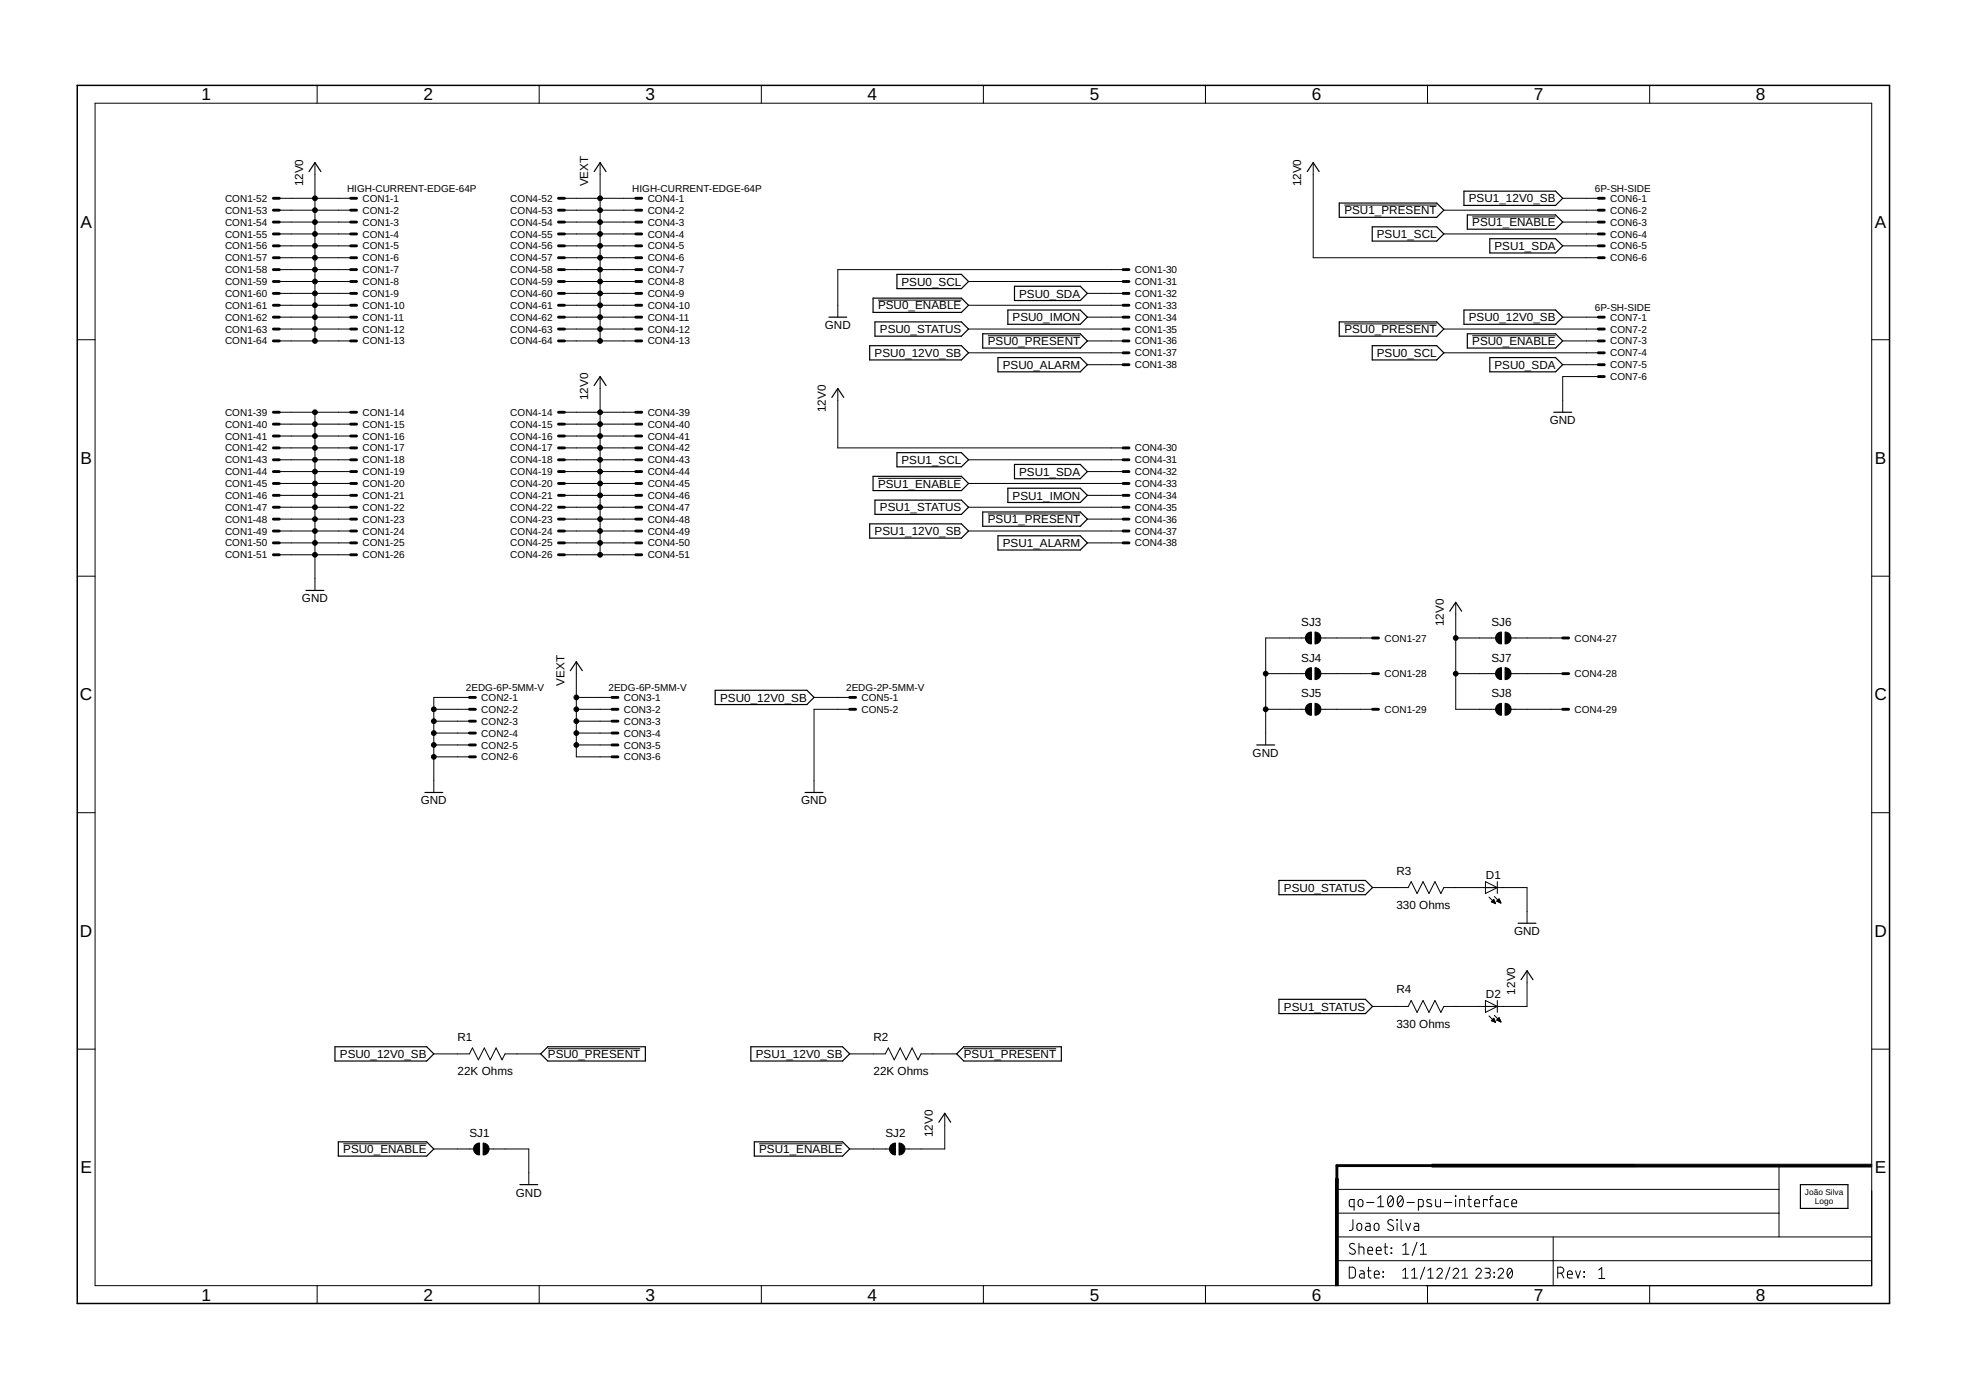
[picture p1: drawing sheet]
<svg xmlns="http://www.w3.org/2000/svg" width="420mm" height="297mm" viewBox="0 0 420 297" stroke-linecap="round" stroke-linejoin="round" font-family="sans-serif">
<g fill="none" stroke="#000" stroke-width=".25">
<path d="M66 36.7l1.3-1.9 1.3 1.9M127 36.7l1.2-1.9 1.3 1.9M279.4 36.7l1.2-1.9 1.3 1.9M191.7 58.6h13.8l1.5 1.6-1.5 1.5h-13.8zM286.2 43.4h20.8l1.6 1.5-1.6 1.5h-20.8zM293.3 48.5h13.7l1.6 1.5-1.6 1.5h-13.7zM312.9 40.9h19.5l1.6 1.5-1.6 1.5h-19.5zM313.6 45.9h18.8l1.6 1.6-1.6 1.5h-18.8zM318.4 51h14l1.6 1.5-1.6 1.6h-14zM177.1 67.8h3.9M185.9 73.9h19.6l1.5 1.5-1.5 1.5h-19.6zM186.6 63.7h18.9l1.5 1.5-1.5 1.6h-18.9z"/>
<path d="M187 68.8h18.5l1.5 1.5-1.5 1.5h-18.5zM210 71.3h20.9l1.5 1.6-1.5 1.5h-20.9zM213.3 76.4h17.6l1.5 1.5-1.5 1.6h-17.6zM215.4 66.3h15.5l1.5 1.5-1.5 1.5h-15.5zM216.8 61.2h14.1l1.5 1.5-1.5 1.5h-14.1zM286.2 68.8h20.8l1.6 1.5-1.6 1.5h-20.8zM293.3 73.9h13.7l1.6 1.5-1.6 1.5h-13.7zM312.9 66.3h19.5l1.6 1.5-1.6 1.5h-19.5zM313.6 71.3h18.8l1.6 1.6-1.6 1.5h-18.8zM318.4 76.4h14l1.6 1.5-1.6 1.6h-14zM127 82.4l1.2-1.9 1.3 1.9M177.8 84.9l1.2-1.9 1.3 1.9"/>
<path d="M191.7 96.7h13.8l1.5 1.6-1.5 1.5h-13.8zM216.8 99.3h14.1l1.5 1.5-1.5 1.5h-14.1zM332.1 88.1h3.8M185.9 112h19.6l1.5 1.5-1.5 1.5h-19.6zM186.6 101.8h18.9l1.5 1.5-1.5 1.5h-18.9zM187 106.9h18.5l1.5 1.5-1.5 1.5h-18.5zM210 109.4h20.9l1.5 1.5-1.5 1.6h-20.9zM213.3 114.5h17.6l1.5 1.5-1.5 1.5h-17.6zM215.4 104.3h15.5l1.5 1.6-1.5 1.5h-15.5zM65.4 126.2h3.8M309.8 130.6l1.3-1.9 1.3 1.9M121.9 143.3l1.3-1.9 1.2 1.9"/>
<path d="M152.8 147.5h19.6l1.6 1.5-1.6 1.6h-19.6zM268.6 159.2h3.8M90.8 169.4h3.8M172.1 169.4h3.8M273.3 188.2h18.5l1.5 1.5-1.5 1.5h-18.5zM324.4 197.3h3.9M273.3 213.6h18.5l1.5 1.5-1.5 1.5h-18.5zM325.1 209.4l1.2-1.9 1.3 1.9M71.6 223.7h19.6l1.5 1.5-1.5 1.5h-19.6zM115.5 225.2l1.6-1.5h20.8v3h-20.8zM160.5 223.7h19.6l1.5 1.5-1.5 1.5h-19.6zM200.6 239.8l1.3-1.9 1.3 1.9"/>
<path d="M204.4 225.2l1.6-1.5h20.8v3h-20.8zM72.3 244h18.9l1.5 1.5-1.5 1.6h-18.9zM111.1 253.2h3.8M161.2 244h18.9l1.5 1.5-1.5 1.6h-18.9zM384.8 253.2h10.1v5h-10.1z"/>
</g>
<g fill="none" stroke="#000" stroke-width=".21">
<path d="M67.8 18.2v3.9M115.2 18.2v3.9M162.7 18.2v3.9M210.2 18.2v3.9M257.6 18.2v3.9M305.1 18.2v3.9M352.6 18.2v3.9M20.3 22.1h379.7v252.6h-379.7zM67.3 34.8v38.1M128.2 34.8v38.1M280.6 34.8v20.3h61M59.7 44.9h15.2"/>
<path d="M59.7 42.4h15.2M59.7 47.5h15.2M59.7 50h15.2M59.7 52.5h15.2M59.7 55.1h15.2M59.7 57.6h15.2M120.6 44.9h15.3M120.6 42.4h15.3M120.6 47.5h15.3M120.6 50h15.3M120.6 52.5h15.3M120.6 55.1h15.3"/>
<path d="M120.6 57.6h15.3M240 57.6h-61v10.2M287.3 43.8h19.7M308.6 44.9h33M308.6 50h33M314.6 46.4h17.8M334 42.4h7.6M334 47.5h7.6M334 52.5h7.6M16.5 72.6h3.8M59.7 60.2h15.2M59.7 62.7h15.2"/>
<path d="M59.7 65.2h15.2M59.7 67.8h15.2M59.7 70.3h15.2M59.7 72.9h15.2M120.6 60.2h15.3M120.6 62.7h15.3M120.6 65.2h15.3M120.6 67.8h15.3M120.6 70.3h15.3M120.6 72.9h15.3M187.6 64.1h17.9M207 60.2h33"/>
<path d="M207 65.2h33M207 70.3h33M207 75.4h33M211.1 71.8h19.8M232.4 62.7h7.6M232.4 67.8h7.6M232.4 72.9h7.6M232.4 77.9h7.6M287.3 69.2h19.7M308.6 70.3h33M308.6 75.4h33M314.6 71.8h17.8"/>
<path d="M334 67.8h7.6M334 72.9h7.6M334 77.9h7.6M400 72.6h3.8M59.7 88.1h15.2M59.7 90.6h15.2M59.7 95.7h15.2M59.7 98.3h15.2M59.7 93.2h15.2M67.3 88.1v38.1M120.6 88.1h15.3M120.6 90.6h15.3"/>
<path d="M120.6 95.7h15.3M120.6 98.3h15.3M120.6 93.2h15.3M128.2 80.5v38.1M179 83v12.7h61M207 98.3h33M341.6 80.5h-7.6v7.6M59.7 100.8h15.2M59.7 103.3h15.2M59.7 105.9h15.2M59.7 108.4h15.2M59.7 110.9h15.2"/>
<path d="M59.7 113.5h15.2M59.7 116h15.2M59.7 118.6h15.2M120.6 100.8h15.3M120.6 103.3h15.3M120.6 105.9h15.3M120.6 108.4h15.3M120.6 110.9h15.3M120.6 113.5h15.3M120.6 116h15.3M120.6 118.6h15.3M187.6 102.2h17.9"/>
<path d="M207 103.3h33M207 108.4h33M207 113.5h33M211.1 109.8h19.8M232.4 100.8h7.6M232.4 105.9h7.6M232.4 110.9h7.6M232.4 116h7.6M16.5 123.1h3.8M279 136.3h-8.5v22.9M282.3 136.3h11M311.1 136.3h8.5"/>
<path d="M311.1 128.7v22.9h8.5M322.9 136.3h11.1M400 123.1h3.8M92.7 151.6h7.6M92.7 154.1h7.6M92.7 156.7h7.6M92.7 159.2h7.6M100.3 149h-7.6v20.4M123.2 151.6h7.6M123.2 149h7.6M123.2 154.1h7.6M123.2 156.7h7.6"/>
<path d="M123.2 159.2h7.6M123.2 141.4v20.3h7.6M174 149h7.6M181.6 151.6h-7.6v17.8M270.5 144h8.5M270.5 151.6h8.5M282.3 144h11M282.3 151.6h11M311.1 144h8.5M322.9 144h11.1M322.9 151.6h11.1M16.5 173.7h3.8"/>
<path d="M92.7 161.7h7.6M400 173.7h3.8M293.3 189.7h7.6l.7-1.3 1.3 2.5 1.2-2.5 1.3 2.5 1.3-2.5 1.2 2.5 .7-1.2h17.7v7.6M317.5 188.4l2.5 1.3-2.5 1.2zM318.2 191.7l1.4 1.4M318.7 192.7l.5-.5 .4 .9zM318.8 192.7h.6M318.9 192.8h.6M318.9 192.6h.5M319 192.4h.3M319.2 192.3h.1M319.2 192.9h.3"/>
<path d="M319.4 191.6l1.4 1.4M319.5 193h.1M319.9 192.6l.5-.5 .4 .9zM319.9 192.6h.7M320 188.4v2.5M320 192.4h.5M320.1 192.7h.5M320.2 192.3h.3M320.3 192.2h.1M320.3 192.8h.4M320.6 192.9h.1M317.5 213.8l2.5 1.3-2.5 1.2z"/>
<path d="M318.2 217.1l1.4 1.4M318.7 218.1l.9 .4M318.7 218.1h.8M318.9 218h.5M319 217.9h.4M319 218.2h.5M319.1 217.8h.2M319.2 217.6h.1M319.2 217.6l-.5 .5M319.2 217.6l.4 .9M319.3 218.4h.3M319.4 217l1.4 1.4"/>
<path d="M319.6 218.5h.1M319.9 218h.7M320 217.9h.5M320 213.8v2.5M320.1 217.8h.4M320.2 218.1h.5M320.2 217.6h.3M320.3 217.5h.1M320.4 217.5l-.5 .5 .9 .4M320.4 217.5l.4 .9M320.5 218.2h.2M326.3 207.5v7.6h-17.7l-.7 1.2-1.2-2.5-1.3 2.5-1.3-2.5-1.2 2.5-1.3-2.5-.7 1.3h-7.6"/>
<path d="M16.5 224.2h3.8M92.7 225.2h7.6l.7-1.3 1.2 2.6 1.3-2.6 1.3 2.6 1.2-2.6 1.3 2.6 .6-1.3h7.6M117.1 224.1h19.7M181.6 225.2h7.6l.6-1.3 1.3 2.6 1.3-2.6 1.3 2.6 1.2-2.6 1.3 2.6 .6-1.3h7.6M201.9 237.9v7.6h-8.5M206 224.1h19.7M400 224.2h3.8M73.4 244.4h17.8M92.7 245.5h8.5M104.5 245.5h8.5v7.7M162.2 244.4h17.9M181.6 245.5h8.5"/>
<path d="M285.7 254.2h94.5M285.7 259.2h94.5M289.4 257.9h-.8l-.2-.3v-.9l.2-.4h.8v2.4M290.4 256.5l.5-.2a.92 .92 0 0 1 .1 1.5l-.3 .1-.3-.2-.2-.3zM292.1 257h1.5M294.4 257.9h1.3M294.4 256.1l.7-.6v2.4M296.8 255.7a.62 .62 0 0 1 .8 0 .62 .62 0 0 1 .2 .7 .99 .99 0 0 1-.8 1.5 1.68 1.68 0 0 1-.2-2.2zM297.7 256.1l-1 1.3M298.9 255.7a.53 .53 0 0 1 .6-.1 .53 .53 0 0 1 .3 .5 1.34 1.34 0 0 1-.5 1.8 1.4 1.4 0 0 1-.4-2.2zM299.8 256.1l-1.1 1.3M300.7 257h1.6"/>
<path d="M303.1 257.9h.8l.2-.3 .1-.9-.3-.4h-.8v2.4M305.8 256.5l-.7-.2-.2 .3 .1 .3 .9 .4v.4a.82 .82 0 0 1-1 0M306.8 256.3v1.3l.4 .3h.6v-1.6M308.7 257h1.6M311 255.5l.1 .2zM311.1 256.3v1.6M312 257.9v-1.6l.9 .1 .1 1.5M313.7 256.3h.8M313.9 255.5l.1 2.1 .5 .3M315.2 257.1h1a.55 .55 0 0 0-.4-.8 .55 .55 0 0 0-.6 .5l.1 1 .9 .1M317.8 256.6v-.3h-.8v1.6M318.3 256.3h.8"/>
<path d="M319.1 255.5l-.5 .3v2.1M319.7 256.3h.7l.2 .3v1.3h-.5a.46 .46 0 0 1-.5-.5 .46 .46 0 0 1 .5-.4h.5M322.4 256.3h-.7l-.2 .4 .1 1.1 .8 .1M323.1 257.1h1a.55 .55 0 0 0-.3-.8 .55 .55 0 0 0-.7 .5l.1 1 .9 .1M380.2 249.1v15.2M67.8 274.7v3.9M115.2 274.7v3.9M162.7 274.7v3.9M210.2 274.7v3.9M257.6 274.7v3.9M285.7 269.4h114.3M285.7 264.3h114.3"/>
<path d="M288.4 270.8h.8l.4 .4v1.5l-.4 .4h-.8zM289.1 260.6v2l-.2 .3-.5 .1M289.5 265.9a.58 .58 0 0 0-.9-.1 .58 .58 0 0 0 .1 .9l.7 .4a.58 .58 0 0 1 .1 .8 .58 .58 0 0 1-.9 0l-.2-.2M290.2 261.5l.4-.1a.92 .92 0 0 1 .2 1.5l-.4 .1a.92 .92 0 0 1-.2-1.5zM290.4 266.5l1 .1 .1 1.4M290.4 265.7v2.3M290.6 271.6h.7l.2 .3v1.2h-.5a.46 .46 0 0 1-.5-.4 .46 .46 0 0 1 .5-.5h.5M291.9 261.4h.7l.2 .2v1.4h-.6a.46 .46 0 0 1-.4-.5 .46 .46 0 0 1 .4-.5h.6M292.2 271.6h.8M292.3 267.3h1a.54 .54 0 0 0-.3-.8 .54 .54 0 0 0-.7 .5l.1 .9 .9 .1M292.5 270.8v1.9l.1 .3 .4 .1M293.7 272.3h1a.54 .54 0 0 0-.3-.7 .54 .54 0 0 0-.7 .5l.1 .9 .9 .1"/>
<path d="M293.8 261.6l.5-.2a.92 .92 0 0 1 .1 1.5l-.3 .1-.3-.2-.1-.4zM294.1 267.3h1.1a.54 .54 0 0 0-.4-.8 .54 .54 0 0 0-.7 .5l.1 .9 1 .1M295.6 272.8l.1 .1zM295.6 271.8l.1 .1zM295.8 266.5h.8M296 265.7l.1 2.1 .5 .2M297.3 266.7l.1 .1zM297.3 267.7l.1 .1zM297.7 260.8a.58 .58 0 0 0-.9-.1 .58 .58 0 0 0 .1 .9l.7 .4a.59 .59 0 0 1 0 .9 .59 .59 0 0 1-.8-.1l-.3-.2M298.5 260.6l.1 .2zM298.6 261.4v1.6M299.4 260.6v2l.2 .2 .2 .2"/>
<path d="M299.8 268h1.3M299.8 273.1h1.1M299.8 271.5l.6-.5v2.1M299.8 266.2l.6-.5v2.3M300.4 261.4l.5 1.6 .6-1.6M301.7 273.1h1.2M301.7 271.5l.6-.5v2.1M302.3 261.4h.7l.2 .2v1.4h-.6a.46 .46 0 0 1-.4-.5 .46 .46 0 0 1 .4-.5h.6M302.8 265.5l-1 2.8M303.6 268h1.2M303.6 266.2l.6-.5v2.3M304.5 270.8l-.9 2.6"/>
<path d="M305.1 274.7v3.9M305.2 273.1h1.1M305.2 271.5l.6-.5v2.1M307.1 271.5a.58 .58 0 0 1 .8-.5 .58 .58 0 0 1 .2 1l-1 1.1h1.2M309.9 270.8l-1 2.6M310.5 271.5a.58 .58 0 0 1 .9-.5 .58 .58 0 0 1 .1 1l-1 1.1h1.2M312.5 273.1h1.1M312.5 271.5l.6-.5v2.1M315.4 271.5a.58 .58 0 0 1 .8-.5 .58 .58 0 0 1 .2 1l-1 1.1h1.2M317.3 271h.7a.48 .48 0 0 1 .5 .5 .48 .48 0 0 1-.5 .5h-.4M317.9 272a.58 .58 0 0 1 .6 .6 .58 .58 0 0 1-.6 .5h-.6M319.3 271.9l.1 .1z"/>
<path d="M319.3 272.8l.1 .2zM320.1 271.5a.58 .58 0 0 1 .9-.5 .58 .58 0 0 1 .1 1l-1 1.1h1.2M322.3 271.2l.2-.1a.88 .88 0 0 1 .7 1.2v.3a.51 .51 0 0 1-.5 .5 .51 .51 0 0 1-.5-.5l-.1-.8zM323.1 271.5l-.9 1.2M331.9 264.3v10.4M332.9 272.1h.6a.65 .65 0 0 0 .7-.7 .65 .65 0 0 0-.7-.6h-.6v2.3M333.7 272.1l.5 1M335 272.3h1a.54 .54 0 0 0-.3-.7 .54 .54 0 0 0-.7 .5l.1 .9 .9 .1M336.7 271.6l.5 1.5 .6-1.5M338.5 271.8l.1 .1zM338.5 272.8l.1 .1zM341.7 271.4l.6-.5v2.3"/>
<path d="M341.7 273.2h1.3M352.6 274.7v3.9"/>
</g>
<g fill="none" stroke="#000" stroke-width=".61">
<path d="M58.4 44.9h1.3M58.4 42.4h1.3M58.4 47.5h1.3M58.4 50h1.3M58.4 52.5h1.3M58.4 55.1h1.3M58.4 57.6h1.3M74.9 44.9h1.3M74.9 42.4h1.3M74.9 47.5h1.3M74.9 50h1.3M74.9 52.5h1.3"/>
<path d="M74.9 55.1h1.3M74.9 57.6h1.3M119.4 44.9h1.2M119.4 42.4h1.2M119.4 47.5h1.2M119.4 50h1.2M119.4 52.5h1.2M119.4 55.1h1.2M119.4 57.6h1.2M135.9 44.9h1.2M135.9 42.4h1.2M135.9 47.5h1.2"/>
<path d="M135.9 50h1.2M135.9 52.5h1.2M135.9 55.1h1.2M135.9 57.6h1.2M240 57.6h1.3M341.6 44.9h1.3M341.6 42.4h1.3M341.6 47.5h1.3M341.6 50h1.3M341.6 52.5h1.3M341.6 55.1h1.3M58.4 60.2h1.3"/>
<path d="M58.4 62.7h1.3M58.4 65.2h1.3M58.4 67.8h1.3M58.4 70.3h1.3M58.4 72.9h1.3M74.9 60.2h1.3M74.9 62.7h1.3M74.9 65.2h1.3M74.9 67.8h1.3M74.9 70.3h1.3M74.9 72.9h1.3M119.4 60.2h1.2"/>
<path d="M119.4 62.7h1.2M119.4 65.2h1.2M119.4 67.8h1.2M119.4 70.3h1.2M119.4 72.9h1.2M135.9 60.2h1.2M135.9 62.7h1.2M135.9 65.2h1.2M135.9 67.8h1.2M135.9 70.3h1.2M135.9 72.9h1.2M240 60.2h1.3"/>
<path d="M240 62.7h1.3M240 65.2h1.3M240 67.8h1.3M240 70.3h1.3M240 72.9h1.3M240 75.4h1.3M240 77.9h1.3M341.6 67.8h1.3M341.6 70.3h1.3M341.6 72.9h1.3M341.6 75.4h1.3M341.6 77.9h1.3"/>
<path d="M58.4 88.1h1.3M58.4 90.6h1.3M58.4 95.7h1.3M58.4 98.3h1.3M58.4 93.2h1.3M74.9 88.1h1.3M74.9 90.6h1.3M74.9 95.7h1.3M74.9 98.3h1.3M74.9 93.2h1.3M119.4 88.1h1.2M119.4 90.6h1.2"/>
<path d="M119.4 95.7h1.2M119.4 98.3h1.2M119.4 93.2h1.2M135.9 88.1h1.2M135.9 90.6h1.2M135.9 95.7h1.2M135.9 98.3h1.2M135.9 93.2h1.2M240 95.7h1.3M240 98.3h1.3M341.6 80.5h1.3M58.4 100.8h1.3"/>
<path d="M58.4 103.3h1.3M58.4 105.9h1.3M58.4 108.4h1.3M58.4 110.9h1.3M58.4 113.5h1.3M58.4 116h1.3M58.4 118.6h1.3M74.9 100.8h1.3M74.9 103.3h1.3M74.9 105.9h1.3M74.9 108.4h1.3M74.9 110.9h1.3"/>
<path d="M74.9 113.5h1.3M74.9 116h1.3M74.9 118.6h1.3M119.4 100.8h1.2M119.4 103.3h1.2M119.4 105.9h1.2M119.4 108.4h1.2M119.4 110.9h1.2M119.4 113.5h1.2M119.4 116h1.2M119.4 118.6h1.2M135.9 100.8h1.2"/>
<path d="M135.9 103.3h1.2M135.9 105.9h1.2M135.9 108.4h1.2M135.9 110.9h1.2M135.9 113.5h1.2M135.9 116h1.2M135.9 118.6h1.2M240 100.8h1.3M240 103.3h1.3M240 105.9h1.3M240 108.4h1.3M240 110.9h1.3"/>
<path d="M240 113.5h1.3M240 116h1.3M293.3 136.3h1.3M334 136.3h1.2M100.3 151.6h1.3M100.3 149h1.3M100.3 154.1h1.3M100.3 156.7h1.3M100.3 159.2h1.3M130.8 151.6h1.3M130.8 149h1.3M130.8 154.1h1.3"/>
<path d="M130.8 156.7h1.3M130.8 159.2h1.3M181.6 151.6h1.3M181.6 149h1.3M293.3 144h1.3M293.3 151.6h1.3M334 144h1.2M334 151.6h1.2M100.3 161.7h1.3M130.8 161.7h1.3M349.2 249.1h-63.5v3.8"/>
</g>
<g fill="#000" stroke="#000" stroke-width=".21">
<path d="M279.3 135.5l.5-.4h.5v2.5a1.27 1.27 0 0 1-1.2-.7 1.27 1.27 0 0 1 .2-1.4z" fill-rule="evenodd"/>
<path d="M281 135.1a1.27 1.27 0 0 1 1.3 1.2 1.27 1.27 0 0 1-1.3 1.3z" fill-rule="evenodd"/>
<path d="M319.9 135.5l1-.4v2.5a1.27 1.27 0 0 1-1.2-.7 1.27 1.27 0 0 1 .2-1.4z" fill-rule="evenodd"/>
<path d="M321.6 135.1a1.27 1.27 0 0 1 1.3 1.2 1.27 1.27 0 0 1-1.3 1.3z" fill-rule="evenodd"/>
<path d="M279.3 143.1l.5-.3 .5-.1v2.5a1.27 1.27 0 0 1-1.2-.7 1.27 1.27 0 0 1 .2-1.4z" fill-rule="evenodd"/>
<path d="M279.3 150.7l.5-.3 .5-.1v2.5a1.27 1.27 0 0 1-1.2-.7 1.27 1.27 0 0 1 .2-1.4z" fill-rule="evenodd"/>
<path d="M281 142.7a1.27 1.27 0 0 1 1.3 1.3 1.27 1.27 0 0 1-1.3 1.2z" fill-rule="evenodd"/>
<path d="M281 150.3a1.27 1.27 0 0 1 1.3 1.3 1.27 1.27 0 0 1-1.3 1.2z" fill-rule="evenodd"/>
<path d="M319.9 143.1l1-.4v2.5a1.27 1.27 0 0 1-1.2-.7 1.27 1.27 0 0 1 .2-1.4z" fill-rule="evenodd"/>
<path d="M319.9 150.7l1-.4v2.5a1.27 1.27 0 0 1-1.2-.7 1.27 1.27 0 0 1 .2-1.4z" fill-rule="evenodd"/>
<path d="M321.6 142.7a1.27 1.27 0 0 1 1.3 1.3 1.27 1.27 0 0 1-1.3 1.2z" fill-rule="evenodd"/>
<path d="M321.6 150.3a1.27 1.27 0 0 1 1.3 1.3 1.27 1.27 0 0 1-1.3 1.2z" fill-rule="evenodd"/>
<path d="M101.5 244.7l.5-.4h.5v2.5a1.27 1.27 0 0 1-1.2-.7 1.27 1.27 0 0 1 .2-1.4z" fill-rule="evenodd"/>
<path d="M103.3 244.3a1.27 1.27 0 0 1 1.2 1.2 1.27 1.27 0 0 1-1.2 1.3z" fill-rule="evenodd"/>
<path d="M190.4 244.7l1-.4v2.5a1.27 1.27 0 0 1-1.2-.7 1.27 1.27 0 0 1 .2-1.4z" fill-rule="evenodd"/>
<path d="M192.1 244.3a1.27 1.27 0 0 1 1.3 1.2 1.27 1.27 0 0 1-1.3 1.3z" fill-rule="evenodd"/>
<circle cx="67.3" cy="50" r=".51"/>
<circle cx="67.3" cy="52.5" r=".51"/>
<circle cx="67.3" cy="55.1" r=".51"/>
<circle cx="67.3" cy="44.9" r=".51"/>
<circle cx="67.3" cy="57.6" r=".51"/>
<circle cx="67.3" cy="42.4" r=".51"/>
<circle cx="67.3" cy="47.5" r=".51"/>
<circle cx="128.2" cy="57.6" r=".51"/>
<circle cx="128.2" cy="42.4" r=".51"/>
<circle cx="128.2" cy="52.5" r=".51"/>
<circle cx="128.2" cy="44.9" r=".51"/>
<circle cx="128.2" cy="47.5" r=".51"/>
<circle cx="128.2" cy="50" r=".51"/>
<circle cx="128.2" cy="55.1" r=".51"/>
<circle cx="67.3" cy="62.7" r=".51"/>
<circle cx="67.3" cy="67.8" r=".51"/>
<circle cx="67.3" cy="70.3" r=".51"/>
<circle cx="67.3" cy="72.9" r=".51"/>
<circle cx="67.3" cy="60.2" r=".51"/>
<circle cx="67.3" cy="65.2" r=".51"/>
<circle cx="128.2" cy="62.7" r=".51"/>
<circle cx="128.2" cy="70.3" r=".51"/>
<circle cx="128.2" cy="60.2" r=".51"/>
<circle cx="128.2" cy="72.9" r=".51"/>
<circle cx="128.2" cy="65.2" r=".51"/>
<circle cx="128.2" cy="67.8" r=".51"/>
<circle cx="67.3" cy="95.7" r=".51"/>
<circle cx="67.3" cy="98.3" r=".51"/>
<circle cx="67.3" cy="93.2" r=".51"/>
<circle cx="67.3" cy="90.6" r=".51"/>
<circle cx="67.3" cy="88.1" r=".51"/>
<circle cx="128.2" cy="90.6" r=".51"/>
<circle cx="128.2" cy="98.3" r=".51"/>
<circle cx="128.2" cy="93.2" r=".51"/>
<circle cx="128.2" cy="88.1" r=".51"/>
<circle cx="128.2" cy="95.7" r=".51"/>
<circle cx="67.3" cy="105.9" r=".51"/>
<circle cx="67.3" cy="118.6" r=".51"/>
<circle cx="67.3" cy="116" r=".51"/>
<circle cx="67.3" cy="100.8" r=".51"/>
<circle cx="67.3" cy="113.5" r=".51"/>
<circle cx="67.3" cy="103.3" r=".51"/>
<circle cx="67.3" cy="108.4" r=".51"/>
<circle cx="67.3" cy="110.9" r=".51"/>
<circle cx="128.2" cy="103.3" r=".51"/>
<circle cx="128.2" cy="116" r=".51"/>
<circle cx="128.2" cy="118.6" r=".51"/>
<circle cx="128.2" cy="100.8" r=".51"/>
<circle cx="128.2" cy="113.5" r=".51"/>
<circle cx="128.2" cy="105.9" r=".51"/>
<circle cx="128.2" cy="108.4" r=".51"/>
<circle cx="128.2" cy="110.9" r=".51"/>
<circle cx="311.1" cy="136.3" r=".51"/>
<circle cx="92.7" cy="159.2" r=".51"/>
<circle cx="92.7" cy="156.7" r=".51"/>
<circle cx="92.7" cy="151.6" r=".51"/>
<circle cx="92.7" cy="154.1" r=".51"/>
<circle cx="123.2" cy="156.7" r=".51"/>
<circle cx="123.2" cy="149" r=".51"/>
<circle cx="123.2" cy="159.2" r=".51"/>
<circle cx="123.2" cy="154.1" r=".51"/>
<circle cx="123.2" cy="151.6" r=".51"/>
<circle cx="270.5" cy="151.6" r=".51"/>
<circle cx="270.5" cy="144" r=".51"/>
<circle cx="311.1" cy="144" r=".51"/>
<circle cx="92.7" cy="161.7" r=".51"/>
</g>
<path d="M16.5 18.2h387.3v260.4h-387.3z" fill="none" stroke="#000" stroke-width=".32"/>
<path d="M285.4 251.9h.6v22.8h-.6zM306 248.8h94v.6h-94z" fill="#000" stroke="#000" stroke-width=".21"/>
<g font-size="3.7">
<text x="43" y="21.4">1</text>
<text x="90.5" y="21.4">2</text>
<text x="138" y="21.4">3</text>
<text x="185.4" y="21.4">4</text>
<text x="232.9" y="21.4">5</text>
<text x="280.3" y="21.4">6</text>
<text x="327.8" y="21.4">7</text>
<text x="375.3" y="21.4">8</text>
<text x="17.2" y="48.6">A</text>
<text x="400.7" y="48.6">A</text>
<text x="17.2" y="99.2">B</text>
<text x="400.7" y="99.2">B</text>
<text x="17.1" y="149.7">C</text>
<text x="400.6" y="149.7">C</text>
<text x="17.1" y="200.2">D</text>
<text x="400.6" y="200.2">D</text>
<text x="17.2" y="250.8">E</text>
<text x="400.7" y="250.8">E</text>
<text x="43" y="277.9">1</text>
<text x="90.5" y="277.9">2</text>
<text x="138" y="277.9">3</text>
<text x="185.4" y="277.9">4</text>
<text x="232.9" y="277.9">5</text>
<text x="280.3" y="277.9">6</text>
<text x="327.8" y="277.9">7</text>
<text x="375.3" y="277.9">8</text>
</g>
<g font-size="2.5">
<text x="64.8" y="39.8" transform="rotate(-90 64.8 39.8)">12V0</text>
<text x="125.7" y="39.8" transform="rotate(-90 125.7 39.8)">VEXT</text>
<text x="278.1" y="39.8" transform="rotate(-90 278.1 39.8)">12V0</text>
<text x="287.3" y="45.8">PSU1_PRESENT</text>
<text x="313.9" y="43.3">PSU1_12V0_SB</text>
<text x="294.2" y="50.9">PSU1_SCL</text>
<text x="314.6" y="48.3">PSU1_ENABLE</text>
<text x="319.4" y="53.4">PSU1_SDA</text>
<text x="192.7" y="61">PSU0_SCL</text>
<text x="217.8" y="63.6">PSU0_SDA</text>
<text x="176.3" y="70.3">GND</text>
<text x="187.6" y="66.1">PSU0_ENABLE</text>
<text x="188" y="71.2">PSU0_STATUS</text>
<text x="216.4" y="68.7">PSU0_IMON</text>
<text x="287.3" y="71.2">PSU0_PRESENT</text>
<text x="313.9" y="68.7">PSU0_12V0_SB</text>
<text x="186.9" y="76.3">PSU0_12V0_SB</text>
<text x="211.1" y="73.7">PSU0_PRESENT</text>
<text x="294.2" y="76.3">PSU0_SCL</text>
<text x="314.6" y="73.7">PSU0_ENABLE</text>
<text x="214.3" y="78.8">PSU0_ALARM</text>
<text x="319.4" y="78.8">PSU0_SDA</text>
<text x="125.7" y="85.5" transform="rotate(-90 125.7 85.5)">12V0</text>
<text x="176.5" y="88.1" transform="rotate(-90 176.5 88.1)">12V0</text>
<text x="331.2" y="90.6">GND</text>
<text x="192.7" y="99.1">PSU1_SCL</text>
<text x="217.8" y="101.7">PSU1_SDA</text>
<text x="187.6" y="104.2">PSU1_ENABLE</text>
<text x="216.4" y="106.8">PSU1_IMON</text>
<text x="188" y="109.3">PSU1_STATUS</text>
<text x="211.1" y="111.8">PSU1_PRESENT</text>
<text x="186.9" y="114.4">PSU1_12V0_SB</text>
<text x="214.3" y="116.9">PSU1_ALARM</text>
<text x="64.5" y="128.7">GND</text>
<text x="278.1" y="133.8">SJ3</text>
<text x="308.6" y="133.8" transform="rotate(-90 308.6 133.8)">12V0</text>
<text x="318.7" y="133.8">SJ6</text>
<text x="278.1" y="141.4">SJ4</text>
<text x="318.7" y="141.4">SJ7</text>
<text x="120.6" y="146.5" transform="rotate(-90 120.6 146.5)">VEXT</text>
<text x="153.9" y="149.9">PSU0_12V0_SB</text>
<text x="278.1" y="149">SJ5</text>
<text x="318.7" y="149">SJ8</text>
<text x="267.7" y="161.7">GND</text>
<text x="89.9" y="171.9">GND</text>
<text x="171.2" y="171.9">GND</text>
<text x="274.4" y="190.6">PSU0_STATUS</text>
<text x="298.4" y="186.9">R3</text>
<text x="317.6" y="187.9">D1</text>
<text x="298.4" y="194.2">330 Ohms</text>
<text x="323.6" y="199.8">GND</text>
<text x="274.4" y="216">PSU1_STATUS</text>
<text x="298.4" y="212.3">R4</text>
<text x="317.6" y="213.3">D2</text>
<text x="323.8" y="212.5" transform="rotate(-90 323.8 212.5)">12V0</text>
<text x="298.4" y="219.6">330 Ohms</text>
<text x="72.6" y="226.1">PSU0_12V0_SB</text>
<text x="97.8" y="222.5">R1</text>
<text x="117.1" y="226.1">PSU0_PRESENT</text>
<text x="161.5" y="226.1">PSU1_12V0_SB</text>
<text x="186.7" y="222.5">R2</text>
<text x="206" y="226.1">PSU1_PRESENT</text>
<text x="97.8" y="229.8">22K Ohms</text>
<text x="186.7" y="229.8">22K Ohms</text>
<text x="100.3" y="243">SJ1</text>
<text x="189.2" y="243">SJ2</text>
<text x="199.4" y="243" transform="rotate(-90 199.4 243)">12V0</text>
<text x="73.4" y="246.4">PSU0_ENABLE</text>
<text x="162.2" y="246.4">PSU1_ENABLE</text>
<text x="110.2" y="255.7">GND</text>
</g>
<g font-size="2.1">
<text x="74.2" y="41">HIGH-CURRENT-EDGE-64P</text>
<text x="135.1" y="41">HIGH-CURRENT-EDGE-64P</text>
<text x="340.8" y="41">6P-SH-SIDE</text>
<text x="48.1" y="43.1">CON1-52</text>
<text x="48.1" y="45.7">CON1-53</text>
<text x="77.5" y="45.7">CON1-2</text>
<text x="77.5" y="43.1">CON1-1</text>
<text x="109.1" y="43.1">CON4-52</text>
<text x="109.1" y="45.7">CON4-53</text>
<text x="138.4" y="45.7">CON4-2</text>
<text x="138.4" y="43.1">CON4-1</text>
<text x="344.1" y="43.1">CON6-1</text>
<text x="344.1" y="45.7">CON6-2</text>
<text x="48.1" y="48.2">CON1-54</text>
<text x="48.1" y="50.8">CON1-55</text>
<text x="48.1" y="53.3">CON1-56</text>
<text x="77.5" y="48.2">CON1-3</text>
<text x="77.5" y="50.8">CON1-4</text>
<text x="77.5" y="53.3">CON1-5</text>
<text x="109.1" y="48.2">CON4-54</text>
<text x="109.1" y="50.8">CON4-55</text>
<text x="109.1" y="53.3">CON4-56</text>
<text x="138.4" y="48.2">CON4-3</text>
<text x="138.4" y="50.8">CON4-4</text>
<text x="138.4" y="53.3">CON4-5</text>
<text x="344.1" y="48.2">CON6-3</text>
<text x="344.1" y="50.8">CON6-4</text>
<text x="344.1" y="53.3">CON6-5</text>
<text x="48.1" y="55.8">CON1-57</text>
<text x="48.1" y="58.4">CON1-58</text>
<text x="77.5" y="55.8">CON1-6</text>
<text x="77.5" y="58.4">CON1-7</text>
<text x="109.1" y="55.8">CON4-57</text>
<text x="109.1" y="58.4">CON4-58</text>
<text x="138.4" y="55.8">CON4-6</text>
<text x="138.4" y="58.4">CON4-7</text>
<text x="242.5" y="58.4">CON1-30</text>
<text x="344.1" y="55.8">CON6-6</text>
<text x="48.1" y="60.9">CON1-59</text>
<text x="48.1" y="63.5">CON1-60</text>
<text x="48.1" y="66">CON1-61</text>
<text x="77.5" y="60.9">CON1-8</text>
<text x="77.5" y="63.5">CON1-9</text>
<text x="77.5" y="66">CON1-10</text>
<text x="109.1" y="60.9">CON4-59</text>
<text x="109.1" y="63.5">CON4-60</text>
<text x="109.1" y="66">CON4-61</text>
<text x="138.4" y="60.9">CON4-8</text>
<text x="138.4" y="63.5">CON4-9</text>
<text x="138.4" y="66">CON4-10</text>
<text x="242.5" y="60.9">CON1-31</text>
<text x="242.5" y="63.5">CON1-32</text>
<text x="242.5" y="66">CON1-33</text>
<text x="48.1" y="68.5">CON1-62</text>
<text x="48.1" y="71.1">CON1-63</text>
<text x="77.5" y="68.5">CON1-11</text>
<text x="77.5" y="71.1">CON1-12</text>
<text x="109.1" y="68.5">CON4-62</text>
<text x="109.1" y="71.1">CON4-63</text>
<text x="138.4" y="68.5">CON4-11</text>
<text x="138.4" y="71.1">CON4-12</text>
<text x="242.5" y="68.5">CON1-34</text>
<text x="242.5" y="71.1">CON1-35</text>
<text x="340.8" y="66.4">6P-SH-SIDE</text>
<text x="344.1" y="68.5">CON7-1</text>
<text x="344.1" y="71.1">CON7-2</text>
<text x="48.1" y="73.6">CON1-64</text>
<text x="77.5" y="73.6">CON1-13</text>
<text x="109.1" y="73.6">CON4-64</text>
<text x="138.4" y="73.6">CON4-13</text>
<text x="242.5" y="73.6">CON1-36</text>
<text x="242.5" y="76.2">CON1-37</text>
<text x="344.1" y="73.6">CON7-3</text>
<text x="344.1" y="76.2">CON7-4</text>
<text x="242.5" y="78.7">CON1-38</text>
<text x="344.1" y="78.7">CON7-5</text>
<text x="344.1" y="81.2">CON7-6</text>
<text x="48.1" y="88.8">CON1-39</text>
<text x="77.5" y="88.8">CON1-14</text>
<text x="109.1" y="88.8">CON4-14</text>
<text x="138.4" y="88.8">CON4-39</text>
<text x="48.1" y="91.4">CON1-40</text>
<text x="48.1" y="93.9">CON1-41</text>
<text x="77.5" y="91.4">CON1-15</text>
<text x="77.5" y="93.9">CON1-16</text>
<text x="109.1" y="91.4">CON4-15</text>
<text x="109.1" y="93.9">CON4-16</text>
<text x="138.4" y="91.4">CON4-40</text>
<text x="138.4" y="93.9">CON4-41</text>
<text x="48.1" y="96.5">CON1-42</text>
<text x="48.1" y="99">CON1-43</text>
<text x="48.1" y="101.5">CON1-44</text>
<text x="77.5" y="96.5">CON1-17</text>
<text x="77.5" y="99">CON1-18</text>
<text x="77.5" y="101.5">CON1-19</text>
<text x="109.1" y="96.5">CON4-17</text>
<text x="109.1" y="99">CON4-18</text>
<text x="109.1" y="101.5">CON4-19</text>
<text x="138.4" y="96.5">CON4-42</text>
<text x="138.4" y="99">CON4-43</text>
<text x="138.4" y="101.5">CON4-44</text>
<text x="242.5" y="96.5">CON4-30</text>
<text x="242.5" y="99">CON4-31</text>
<text x="242.5" y="101.5">CON4-32</text>
<text x="48.1" y="104.1">CON1-45</text>
<text x="48.1" y="106.6">CON1-46</text>
<text x="77.5" y="104.1">CON1-20</text>
<text x="77.5" y="106.6">CON1-21</text>
<text x="109.1" y="104.1">CON4-20</text>
<text x="109.1" y="106.6">CON4-21</text>
<text x="138.4" y="104.1">CON4-45</text>
<text x="138.4" y="106.6">CON4-46</text>
<text x="242.5" y="104.1">CON4-33</text>
<text x="242.5" y="106.6">CON4-34</text>
<text x="48.1" y="109.2">CON1-47</text>
<text x="48.1" y="111.7">CON1-48</text>
<text x="77.5" y="109.2">CON1-22</text>
<text x="77.5" y="111.7">CON1-23</text>
<text x="109.1" y="109.2">CON4-22</text>
<text x="109.1" y="111.7">CON4-23</text>
<text x="138.4" y="109.2">CON4-47</text>
<text x="138.4" y="111.7">CON4-48</text>
<text x="242.5" y="109.2">CON4-35</text>
<text x="242.5" y="111.7">CON4-36</text>
<text x="48.1" y="114.2">CON1-49</text>
<text x="48.1" y="116.8">CON1-50</text>
<text x="48.1" y="119.3">CON1-51</text>
<text x="77.5" y="114.2">CON1-24</text>
<text x="77.5" y="116.8">CON1-25</text>
<text x="77.5" y="119.3">CON1-26</text>
<text x="109.1" y="114.2">CON4-24</text>
<text x="109.1" y="116.8">CON4-25</text>
<text x="109.1" y="119.3">CON4-26</text>
<text x="138.4" y="114.2">CON4-49</text>
<text x="138.4" y="116.8">CON4-50</text>
<text x="138.4" y="119.3">CON4-51</text>
<text x="242.5" y="114.2">CON4-37</text>
<text x="242.5" y="116.8">CON4-38</text>
<text x="295.9" y="137.1">CON1-27</text>
<text x="336.5" y="137.1">CON4-27</text>
<text x="99.6" y="147.6">2EDG-6P-5MM-V</text>
<text x="102.9" y="149.8">CON2-1</text>
<text x="130" y="147.6">2EDG-6P-5MM-V</text>
<text x="133.3" y="149.8">CON3-1</text>
<text x="180.8" y="147.6">2EDG-2P-5MM-V</text>
<text x="184.1" y="149.8">CON5-1</text>
<text x="295.9" y="144.7">CON1-28</text>
<text x="336.5" y="144.7">CON4-28</text>
<text x="102.9" y="152.3">CON2-2</text>
<text x="102.9" y="154.9">CON2-3</text>
<text x="133.3" y="152.3">CON3-2</text>
<text x="133.3" y="154.9">CON3-3</text>
<text x="184.1" y="152.3">CON5-2</text>
<text x="295.9" y="152.3">CON1-29</text>
<text x="336.5" y="152.3">CON4-29</text>
<text x="102.9" y="157.4">CON2-4</text>
<text x="102.9" y="160">CON2-5</text>
<text x="133.3" y="157.4">CON3-4</text>
<text x="133.3" y="160">CON3-5</text>
<text x="102.9" y="162.5">CON2-6</text>
<text x="133.3" y="162.5">CON3-6</text>
</g>
<g font-size="1.8">
<text x="385.7" y="255.4">João Silva</text>
<text x="387.9" y="257.3">Logo</text>
</g>
</svg>
